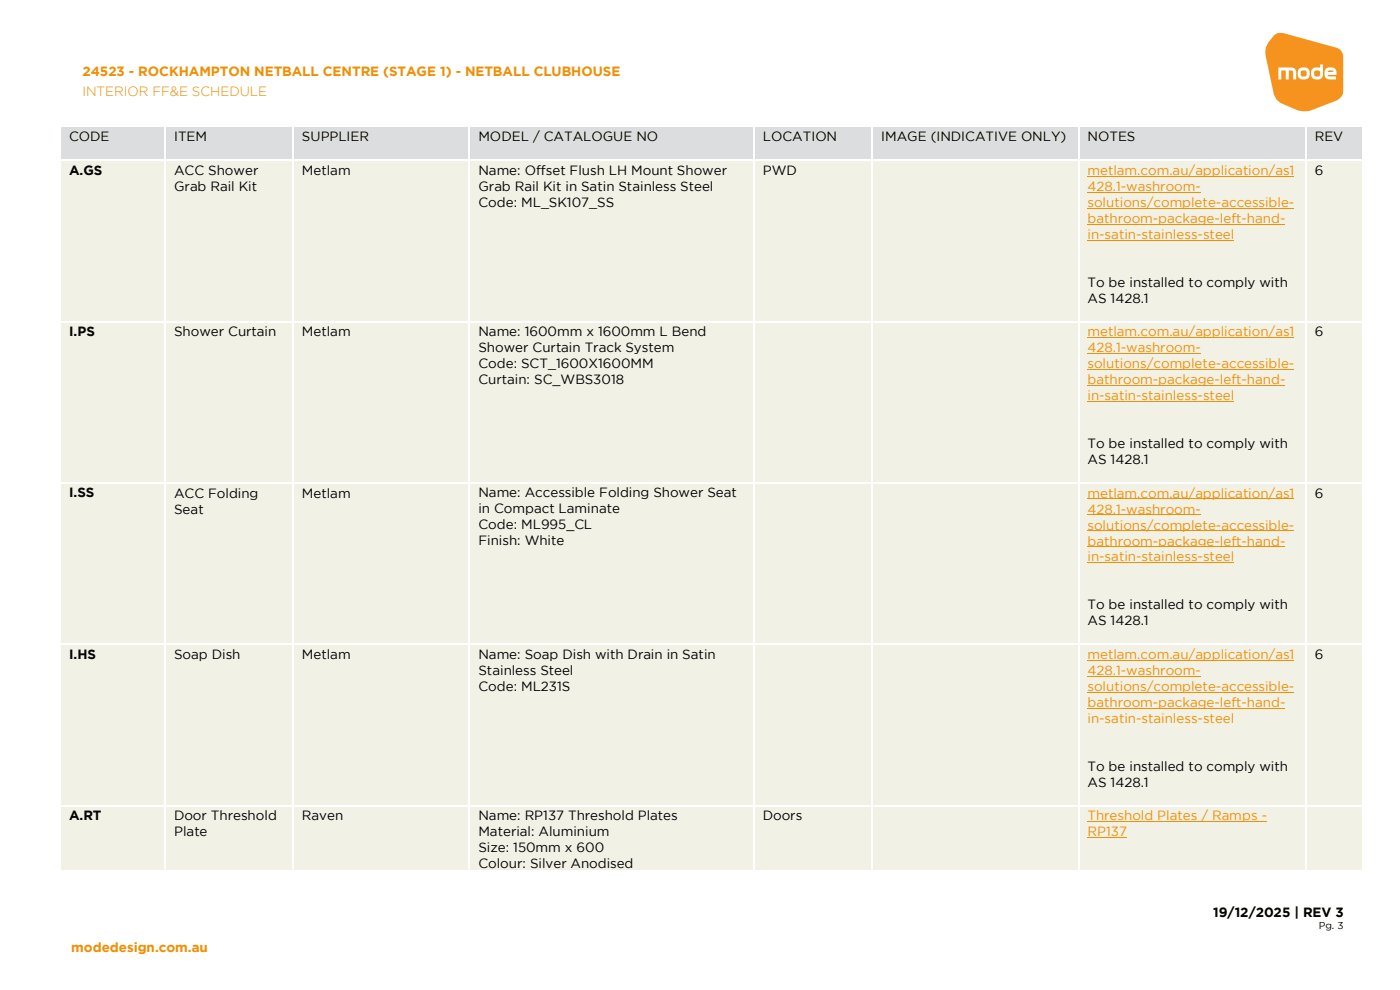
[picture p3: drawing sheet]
<svg xmlns="http://www.w3.org/2000/svg" width="297mm" height="210mm" viewBox="0 0 297 210" stroke-linecap="round" stroke-linejoin="round" font-family="sans-serif">
<path d="M270.2 7.7a2.01 2.01 0 0 1 2-.7l11.3 3.1a2.11 2.11 0 0 1 1.5 2v5.4a4.3 4.3 0 0 1-.7 3.4l-.8 .4-3.1 1.2a7.1 7.1 0 0 1-5.1 .9l-1.5-.6a5.4 5.4 0 0 1-3.5-2.6l-1.3-6.1a7.3 7.3 0 0 1-.3-4.4zM281.4 14.5a1.51 1.51 0 0 0 .3 2.3l1.7 .1v-.7h-1.3h-.3l-.2-.3h1.9a1.28 1.28 0 0 0-.4-1.4 1.28 1.28 0 0 0-1.4-.1zM278.5 14.5a1.51 1.51 0 0 0 .3 2.3 1.52 1.52 0 0 0 1.8-.7l.1-2.4h-.6v.7l-.9-.1zM275.7 14.5a1.51 1.51 0 0 0 .3 2.3 1.34 1.34 0 0 0 1.8-1.4 1.34 1.34 0 0 0-2.1-.9zM271.2 14.3v2.6h.6v-2h1v2h.6v-1.8a.58 .58 0 0 1 1 .3v1.4h.6v-1.4a1.01 1.01 0 0 0-1.1-1.1zM278.8 15.6a.68 .68 0 0 1 1.3 0 .68 .68 0 0 1-1.3 0zM281.7 15.1l.8-.2 .2 .1 .2 .3h-1.3zM275.9 15.6a.7 .7 0 0 1 1.4 0 .7 .7 0 0 1-1.4 0z" fill="#f6921e"/>
<g fill="#dcddde">
<path d="M12.9 27h21.9v6.8h-21.9z" fill-rule="evenodd"/>
<path d="M14.6 27h18.5v3.4h-18.5z" fill-rule="evenodd"/>
<path d="M35.2 27h26.7v6.8h-26.7z" fill-rule="evenodd"/>
<path d="M36.9 27h23.3v3.4h-23.3z" fill-rule="evenodd"/>
<path d="M62.3 27h37.1v6.8h-37.1z" fill-rule="evenodd"/>
<path d="M64.1 27h33.6v3.4h-33.6z" fill-rule="evenodd"/>
<path d="M99.8 27h59.9v6.8h-59.9z" fill-rule="evenodd"/>
<path d="M101.5 27h56.5v3.4h-56.5z" fill-rule="evenodd"/>
<path d="M160.1 27h24.8v6.8h-24.8z" fill-rule="evenodd"/>
<path d="M161.8 27h21.4v3.4h-21.4z" fill-rule="evenodd"/>
<path d="M185.2 27h43.4v6.8h-43.4z" fill-rule="evenodd"/>
<path d="M187 27h39.9v3.4h-39.9z" fill-rule="evenodd"/>
<path d="M229 27h47.9v6.8h-47.9z" fill-rule="evenodd"/>
<path d="M230.7 27h44.4v3.4h-44.4z" fill-rule="evenodd"/>
<path d="M230.7 30.4h44.4v3.3h-44.4z" fill-rule="evenodd"/>
<path d="M277.2 27h11.8v6.8h-11.8z" fill-rule="evenodd"/>
<path d="M278.9 27h8.4v3.4h-8.4z" fill-rule="evenodd"/>
</g>
<g fill="#fff">
<path d="M12.5 26.6h.4v.3h-.4z" fill-rule="evenodd"/>
<path d="M12.5 26.6h.4v.3h-.4z" fill-rule="evenodd"/>
<path d="M12.9 26.6h21.9v.3h-21.9z" fill-rule="evenodd"/>
<path d="M34.8 26.6h.4v.3h-.4z" fill-rule="evenodd"/>
<path d="M35.2 26.6h26.7v.3h-26.7z" fill-rule="evenodd"/>
<path d="M61.9 26.6h.4v.3h-.4z" fill-rule="evenodd"/>
<path d="M62.3 26.6h37.1v.3h-37.1z" fill-rule="evenodd"/>
<path d="M99.4 26.6h.4v.3h-.4z" fill-rule="evenodd"/>
<path d="M99.8 26.6h59.9v.3h-59.9z" fill-rule="evenodd"/>
<path d="M159.7 26.6h.4v.3h-.4z" fill-rule="evenodd"/>
<path d="M160.1 26.6h24.8v.3h-24.8z" fill-rule="evenodd"/>
<path d="M184.9 26.6h.3v.3h-.3z" fill-rule="evenodd"/>
<path d="M185.2 26.6h43.4v.3h-43.4z" fill-rule="evenodd"/>
<path d="M228.6 26.6h.4v.3h-.4z" fill-rule="evenodd"/>
<path d="M229 26.6h47.9v.3h-47.9z" fill-rule="evenodd"/>
<path d="M276.9 26.6h.3v.3h-.3z" fill-rule="evenodd"/>
<path d="M277.2 26.6h11.8v.3h-11.8z" fill-rule="evenodd"/>
<path d="M289 26.6h.3v.3h-.3z" fill-rule="evenodd"/>
<path d="M289 26.6h.3v.3h-.3z" fill-rule="evenodd"/>
<path d="M12.5 26.9h.4v6.9h-.4z" fill-rule="evenodd"/>
<path d="M34.8 26.9h.4v6.9h-.4z" fill-rule="evenodd"/>
<path d="M61.9 26.9h.4v6.9h-.4z" fill-rule="evenodd"/>
<path d="M99.4 26.9h.4v6.9h-.4z" fill-rule="evenodd"/>
<path d="M159.7 26.9h.4v6.9h-.4z" fill-rule="evenodd"/>
<path d="M184.9 26.9h.3v6.9h-.3z" fill-rule="evenodd"/>
<path d="M228.6 26.9h.4v6.9h-.4z" fill-rule="evenodd"/>
<path d="M276.9 26.9h.3v6.9h-.3z" fill-rule="evenodd"/>
<path d="M289 26.9h.3v6.9h-.3z" fill-rule="evenodd"/>
</g>
<g fill="#f2f1e6">
<path d="M12.9 34.2h21.9v33.8h-21.9z" fill-rule="evenodd"/>
<path d="M14.6 34.2h18.5v3.4h-18.5z" fill-rule="evenodd"/>
<path d="M35.2 34.2h26.7v33.8h-26.7z" fill-rule="evenodd"/>
<path d="M36.9 34.2h23.3v3.4h-23.3z" fill-rule="evenodd"/>
<path d="M36.9 37.6h23.3v3.3h-23.3z" fill-rule="evenodd"/>
<path d="M62.3 34.2h37.1v33.8h-37.1z" fill-rule="evenodd"/>
<path d="M64.1 34.2h33.6v3.4h-33.6z" fill-rule="evenodd"/>
<path d="M99.8 34.2h59.9v33.8h-59.9z" fill-rule="evenodd"/>
<path d="M101.5 34.2h56.5v3.4h-56.5z" fill-rule="evenodd"/>
<path d="M101.5 37.6h56.5v3.3h-56.5z" fill-rule="evenodd"/>
<path d="M101.5 40.9h56.5v3.4h-56.5z" fill-rule="evenodd"/>
<path d="M101.5 44.3h56.5v3.4h-56.5z" fill-rule="evenodd"/>
<path d="M160.1 34.2h24.8v33.8h-24.8z" fill-rule="evenodd"/>
<path d="M161.8 34.2h21.4v3.4h-21.4z" fill-rule="evenodd"/>
<path d="M185.2 34.2h43.4v33.8h-43.4z" fill-rule="evenodd"/>
<path d="M187 34.2h39.9v32.2h-39.9z" fill-rule="evenodd"/>
<path d="M229 34.2h47.9v33.8h-47.9z" fill-rule="evenodd"/>
<path d="M230.7 34.2h44.4v3.4h-44.4z" fill-rule="evenodd"/>
</g>
<path d="M230.7 37.4h43.9" fill="none" stroke="#f08f03" stroke-width=".21"/>
<path d="M230.7 37.6h44.4v3.3h-44.4z" fill-rule="evenodd" fill="#f2f1e6"/>
<path d="M230.7 40.8h24.1" fill="none" stroke="#f08f03" stroke-width=".21"/>
<path d="M230.7 40.9h44.4v3.4h-44.4z" fill-rule="evenodd" fill="#f2f1e6"/>
<path d="M230.7 44.2h43.9" fill="none" stroke="#f08f03" stroke-width=".21"/>
<path d="M230.7 44.3h44.4v3.4h-44.4z" fill-rule="evenodd" fill="#f2f1e6"/>
<path d="M230.7 47.6h42" fill="none" stroke="#f08f03" stroke-width=".21"/>
<path d="M230.7 47.7h44.4v3.4h-44.4z" fill-rule="evenodd" fill="#f2f1e6"/>
<path d="M230.7 51h31.1" fill="none" stroke="#f08f03" stroke-width=".21"/>
<g fill="#f2f1e6">
<path d="M230.7 51.1h44.4v3.4h-44.4z" fill-rule="evenodd"/>
<path d="M230.7 54.5h44.4v3.4h-44.4z" fill-rule="evenodd"/>
<path d="M230.7 57.9h44.4v3.4h-44.4z" fill-rule="evenodd"/>
<path d="M230.7 61.3h44.4v3.4h-44.4z" fill-rule="evenodd"/>
<path d="M230.7 64.7h44.4v3.3h-44.4z" fill-rule="evenodd"/>
<path d="M277.2 34.2h11.8v33.8h-11.8z" fill-rule="evenodd"/>
<path d="M278.9 34.2h8.4v3.4h-8.4z" fill-rule="evenodd"/>
</g>
<g fill="#fff">
<path d="M12.5 33.8h.4v.3h-.4z" fill-rule="evenodd"/>
<path d="M12.9 33.8h21.9v.3h-21.9z" fill-rule="evenodd"/>
<path d="M34.8 33.8h.4v.3h-.4z" fill-rule="evenodd"/>
<path d="M35.2 33.8h26.7v.3h-26.7z" fill-rule="evenodd"/>
<path d="M61.9 33.8h.4v.3h-.4z" fill-rule="evenodd"/>
<path d="M62.3 33.8h37.1v.3h-37.1z" fill-rule="evenodd"/>
<path d="M99.4 33.8h.4v.3h-.4z" fill-rule="evenodd"/>
<path d="M99.8 33.8h59.9v.3h-59.9z" fill-rule="evenodd"/>
<path d="M159.7 33.8h.4v.3h-.4z" fill-rule="evenodd"/>
<path d="M160.1 33.8h24.8v.3h-24.8z" fill-rule="evenodd"/>
<path d="M184.9 33.8h.3v.3h-.3z" fill-rule="evenodd"/>
<path d="M185.2 33.8h43.4v.3h-43.4z" fill-rule="evenodd"/>
<path d="M228.6 33.8h.4v.3h-.4z" fill-rule="evenodd"/>
<path d="M229 33.8h47.9v.3h-47.9z" fill-rule="evenodd"/>
<path d="M276.9 33.8h.3v.3h-.3z" fill-rule="evenodd"/>
<path d="M277.2 33.8h11.8v.3h-11.8z" fill-rule="evenodd"/>
<path d="M289 33.8h.3v.3h-.3z" fill-rule="evenodd"/>
<path d="M12.5 34.1h.4v33.9h-.4z" fill-rule="evenodd"/>
<path d="M34.8 34.1h.4v33.9h-.4z" fill-rule="evenodd"/>
<path d="M61.9 34.1h.4v33.9h-.4z" fill-rule="evenodd"/>
<path d="M99.4 34.1h.4v33.9h-.4z" fill-rule="evenodd"/>
<path d="M159.7 34.1h.4v33.9h-.4z" fill-rule="evenodd"/>
<path d="M184.9 34.1h.3v33.9h-.3z" fill-rule="evenodd"/>
<path d="M228.6 34.1h.4v33.9h-.4z" fill-rule="evenodd"/>
<path d="M276.9 34.1h.3v33.9h-.3z" fill-rule="evenodd"/>
<path d="M289 34.1h.3v33.9h-.3z" fill-rule="evenodd"/>
</g>
<g fill="#f2f1e6">
<path d="M12.9 68.4h21.9v33.9h-21.9z" fill-rule="evenodd"/>
<path d="M14.6 68.4h18.5v3.4h-18.5z" fill-rule="evenodd"/>
<path d="M35.2 68.4h26.7v33.9h-26.7z" fill-rule="evenodd"/>
<path d="M36.9 68.4h23.3v3.4h-23.3z" fill-rule="evenodd"/>
<path d="M62.3 68.4h37.1v33.9h-37.1z" fill-rule="evenodd"/>
<path d="M64.1 68.4h33.6v3.4h-33.6z" fill-rule="evenodd"/>
<path d="M99.8 68.4h59.9v33.9h-59.9z" fill-rule="evenodd"/>
<path d="M101.5 68.4h56.5v3.4h-56.5z" fill-rule="evenodd"/>
<path d="M101.5 71.8h56.5v3.4h-56.5z" fill-rule="evenodd"/>
<path d="M101.5 75.2h56.5v3.3h-56.5z" fill-rule="evenodd"/>
<path d="M101.5 78.5h56.5v3.4h-56.5z" fill-rule="evenodd"/>
<path d="M160.1 68.4h24.8v33.9h-24.8z" fill-rule="evenodd"/>
<path d="M161.8 68.4h21.4v3.4h-21.4z" fill-rule="evenodd"/>
<path d="M185.2 68.4h43.4v33.9h-43.4z" fill-rule="evenodd"/>
<path d="M187 68.4h39.9v25.4h-39.9z" fill-rule="evenodd"/>
<path d="M229 68.4h47.9v33.9h-47.9z" fill-rule="evenodd"/>
<path d="M230.7 68.4h44.4v3.4h-44.4z" fill-rule="evenodd"/>
</g>
<path d="M230.7 71.6h43.9" fill="none" stroke="#f08f03" stroke-width=".21"/>
<path d="M230.7 71.8h44.4v3.4h-44.4z" fill-rule="evenodd" fill="#f2f1e6"/>
<path d="M230.7 75h24.1" fill="none" stroke="#f08f03" stroke-width=".21"/>
<path d="M230.7 75.2h44.4v3.3h-44.4z" fill-rule="evenodd" fill="#f2f1e6"/>
<path d="M230.7 78.4h43.9" fill="none" stroke="#f08f03" stroke-width=".21"/>
<path d="M230.7 78.5h44.4v3.4h-44.4z" fill-rule="evenodd" fill="#f2f1e6"/>
<path d="M230.7 81.8h42" fill="none" stroke="#f08f03" stroke-width=".21"/>
<path d="M230.7 81.9h44.4v3.4h-44.4z" fill-rule="evenodd" fill="#f2f1e6"/>
<path d="M230.7 85.2h31.1" fill="none" stroke="#f08f03" stroke-width=".21"/>
<g fill="#f2f1e6">
<path d="M230.7 85.3h44.4v3.4h-44.4z" fill-rule="evenodd"/>
<path d="M230.7 88.7h44.4v3.4h-44.4z" fill-rule="evenodd"/>
<path d="M230.7 92.1h44.4v3.4h-44.4z" fill-rule="evenodd"/>
<path d="M230.7 95.5h44.4v3.4h-44.4z" fill-rule="evenodd"/>
<path d="M230.7 98.9h44.4v3.4h-44.4z" fill-rule="evenodd"/>
<path d="M277.2 68.4h11.8v33.9h-11.8z" fill-rule="evenodd"/>
<path d="M278.9 68.4h8.4v3.4h-8.4z" fill-rule="evenodd"/>
</g>
<g fill="#fff">
<path d="M12.5 68h.4v.4h-.4z" fill-rule="evenodd"/>
<path d="M12.9 68h21.9v.4h-21.9z" fill-rule="evenodd"/>
<path d="M34.8 68h.4v.4h-.4z" fill-rule="evenodd"/>
<path d="M35.2 68h26.7v.4h-26.7z" fill-rule="evenodd"/>
<path d="M61.9 68h.4v.4h-.4z" fill-rule="evenodd"/>
<path d="M62.3 68h37.1v.4h-37.1z" fill-rule="evenodd"/>
<path d="M99.4 68h.4v.4h-.4z" fill-rule="evenodd"/>
<path d="M99.8 68h59.9v.4h-59.9z" fill-rule="evenodd"/>
<path d="M159.7 68h.4v.4h-.4z" fill-rule="evenodd"/>
<path d="M160.1 68h24.8v.4h-24.8z" fill-rule="evenodd"/>
<path d="M184.9 68h.3v.4h-.3z" fill-rule="evenodd"/>
<path d="M185.2 68h43.4v.4h-43.4z" fill-rule="evenodd"/>
<path d="M228.6 68h.4v.4h-.4z" fill-rule="evenodd"/>
<path d="M229 68h47.9v.4h-47.9z" fill-rule="evenodd"/>
<path d="M276.9 68h.3v.4h-.3z" fill-rule="evenodd"/>
<path d="M277.2 68h11.8v.4h-11.8z" fill-rule="evenodd"/>
<path d="M289 68h.3v.4h-.3z" fill-rule="evenodd"/>
<path d="M12.5 68.4h.4v33.9h-.4z" fill-rule="evenodd"/>
<path d="M34.8 68.4h.4v33.9h-.4z" fill-rule="evenodd"/>
<path d="M61.9 68.4h.4v33.9h-.4z" fill-rule="evenodd"/>
<path d="M99.4 68.4h.4v33.9h-.4z" fill-rule="evenodd"/>
<path d="M159.7 68.4h.4v33.9h-.4z" fill-rule="evenodd"/>
<path d="M184.9 68.4h.3v33.9h-.3z" fill-rule="evenodd"/>
<path d="M228.6 68.4h.4v33.9h-.4z" fill-rule="evenodd"/>
<path d="M276.9 68.4h.3v33.9h-.3z" fill-rule="evenodd"/>
<path d="M289 68.4h.3v33.9h-.3z" fill-rule="evenodd"/>
</g>
<g fill="#f2f1e6">
<path d="M12.9 102.6h21.9v33.9h-21.9z" fill-rule="evenodd"/>
<path d="M14.6 102.6h18.5v3.4h-18.5z" fill-rule="evenodd"/>
<path d="M35.2 102.6h26.7v33.9h-26.7z" fill-rule="evenodd"/>
<path d="M36.9 102.6h23.3v3.4h-23.3z" fill-rule="evenodd"/>
<path d="M36.9 106h23.3v3.4h-23.3z" fill-rule="evenodd"/>
<path d="M62.3 102.6h37.1v33.9h-37.1z" fill-rule="evenodd"/>
<path d="M64.1 102.6h33.6v3.4h-33.6z" fill-rule="evenodd"/>
<path d="M99.8 102.6h59.9v33.9h-59.9z" fill-rule="evenodd"/>
<path d="M101.5 102.6h56.5v3.4h-56.5z" fill-rule="evenodd"/>
<path d="M101.5 106h56.5v3.4h-56.5z" fill-rule="evenodd"/>
<path d="M101.5 109.4h56.5v3.4h-56.5z" fill-rule="evenodd"/>
<path d="M101.5 112.8h56.5v3.3h-56.5z" fill-rule="evenodd"/>
<path d="M160.1 102.6h24.8v33.9h-24.8z" fill-rule="evenodd"/>
<path d="M161.8 102.6h21.4v3.4h-21.4z" fill-rule="evenodd"/>
<path d="M185.2 102.6h43.4v33.9h-43.4z" fill-rule="evenodd"/>
<path d="M187 102.6h39.9v28.7h-39.9z" fill-rule="evenodd"/>
<path d="M229 102.6h47.9v33.9h-47.9z" fill-rule="evenodd"/>
<path d="M230.7 102.6h44.4v3.4h-44.4z" fill-rule="evenodd"/>
</g>
<path d="M230.7 105.8h43.9" fill="none" stroke="#f08f03" stroke-width=".21"/>
<path d="M230.7 106h44.4v3.4h-44.4z" fill-rule="evenodd" fill="#f2f1e6"/>
<path d="M230.7 109.2h24.1" fill="none" stroke="#f08f03" stroke-width=".21"/>
<path d="M230.7 109.4h44.4v3.4h-44.4z" fill-rule="evenodd" fill="#f2f1e6"/>
<path d="M230.7 112.6h43.9" fill="none" stroke="#f08f03" stroke-width=".21"/>
<path d="M230.7 112.8h44.4v3.3h-44.4z" fill-rule="evenodd" fill="#f2f1e6"/>
<path d="M230.7 116h42" fill="none" stroke="#f08f03" stroke-width=".21"/>
<path d="M230.7 116.1h44.4v3.4h-44.4z" fill-rule="evenodd" fill="#f2f1e6"/>
<path d="M230.7 119.4h31.1" fill="none" stroke="#f08f03" stroke-width=".21"/>
<g fill="#f2f1e6">
<path d="M230.7 119.5h44.4v3.4h-44.4z" fill-rule="evenodd"/>
<path d="M230.7 122.9h44.4v3.4h-44.4z" fill-rule="evenodd"/>
<path d="M230.7 126.3h44.4v3.4h-44.4z" fill-rule="evenodd"/>
<path d="M230.7 129.7h44.4v3.4h-44.4z" fill-rule="evenodd"/>
<path d="M230.7 133.1h44.4v3.4h-44.4z" fill-rule="evenodd"/>
<path d="M277.2 102.6h11.8v33.9h-11.8z" fill-rule="evenodd"/>
<path d="M278.9 102.6h8.4v3.4h-8.4z" fill-rule="evenodd"/>
</g>
<g fill="#fff">
<path d="M12.5 102.3h.4v.3h-.4z" fill-rule="evenodd"/>
<path d="M12.9 102.3h21.9v.3h-21.9z" fill-rule="evenodd"/>
<path d="M34.8 102.3h.4v.3h-.4z" fill-rule="evenodd"/>
<path d="M35.2 102.3h26.7v.3h-26.7z" fill-rule="evenodd"/>
<path d="M61.9 102.3h.4v.3h-.4z" fill-rule="evenodd"/>
<path d="M62.3 102.3h37.1v.3h-37.1z" fill-rule="evenodd"/>
<path d="M99.4 102.3h.4v.3h-.4z" fill-rule="evenodd"/>
<path d="M99.8 102.3h59.9v.3h-59.9z" fill-rule="evenodd"/>
<path d="M159.7 102.3h.4v.3h-.4z" fill-rule="evenodd"/>
<path d="M160.1 102.3h24.8v.3h-24.8z" fill-rule="evenodd"/>
<path d="M184.9 102.3h.3v.3h-.3z" fill-rule="evenodd"/>
<path d="M185.2 102.3h43.4v.3h-43.4z" fill-rule="evenodd"/>
<path d="M228.6 102.3h.4v.3h-.4z" fill-rule="evenodd"/>
<path d="M229 102.3h47.9v.3h-47.9z" fill-rule="evenodd"/>
<path d="M276.9 102.3h.3v.3h-.3z" fill-rule="evenodd"/>
<path d="M277.2 102.3h11.8v.3h-11.8z" fill-rule="evenodd"/>
<path d="M289 102.3h.3v.3h-.3z" fill-rule="evenodd"/>
<path d="M12.5 102.6h.4v33.9h-.4z" fill-rule="evenodd"/>
<path d="M34.8 102.6h.4v33.9h-.4z" fill-rule="evenodd"/>
<path d="M61.9 102.6h.4v33.9h-.4z" fill-rule="evenodd"/>
<path d="M99.4 102.6h.4v33.9h-.4z" fill-rule="evenodd"/>
<path d="M159.7 102.6h.4v33.9h-.4z" fill-rule="evenodd"/>
<path d="M184.9 102.6h.3v33.9h-.3z" fill-rule="evenodd"/>
<path d="M228.6 102.6h.4v33.9h-.4z" fill-rule="evenodd"/>
<path d="M276.9 102.6h.3v33.9h-.3z" fill-rule="evenodd"/>
<path d="M289 102.6h.3v33.9h-.3z" fill-rule="evenodd"/>
</g>
<g fill="#f2f1e6">
<path d="M12.9 136.8h21.9v33.9h-21.9z" fill-rule="evenodd"/>
<path d="M14.6 136.8h18.5v3.4h-18.5z" fill-rule="evenodd"/>
<path d="M35.2 136.8h26.7v33.9h-26.7z" fill-rule="evenodd"/>
<path d="M36.9 136.8h23.3v3.4h-23.3z" fill-rule="evenodd"/>
<path d="M62.3 136.8h37.1v33.9h-37.1z" fill-rule="evenodd"/>
<path d="M64.1 136.8h33.6v3.4h-33.6z" fill-rule="evenodd"/>
<path d="M99.8 136.8h59.9v33.9h-59.9z" fill-rule="evenodd"/>
<path d="M101.5 136.8h56.5v3.4h-56.5z" fill-rule="evenodd"/>
<path d="M101.5 140.2h56.5v3.4h-56.5z" fill-rule="evenodd"/>
<path d="M101.5 143.6h56.5v3.4h-56.5z" fill-rule="evenodd"/>
<path d="M160.1 136.8h24.8v33.9h-24.8z" fill-rule="evenodd"/>
<path d="M161.8 136.8h21.4v3.4h-21.4z" fill-rule="evenodd"/>
<path d="M161.8 140.2h21.4v3.4h-21.4z" fill-rule="evenodd"/>
<path d="M161.8 143.6h21.4v3.4h-21.4z" fill-rule="evenodd"/>
<path d="M161.8 147h21.4v3.4h-21.4z" fill-rule="evenodd"/>
<path d="M161.8 150.4h21.4v3.4h-21.4z" fill-rule="evenodd"/>
<path d="M161.8 153.8h21.4v3.4h-21.4z" fill-rule="evenodd"/>
<path d="M161.8 157.2h21.4v3.4h-21.4z" fill-rule="evenodd"/>
<path d="M185.2 136.8h43.4v33.9h-43.4z" fill-rule="evenodd"/>
<path d="M187 136.8h39.9v26.5h-39.9z" fill-rule="evenodd"/>
<path d="M229 136.8h47.9v33.9h-47.9z" fill-rule="evenodd"/>
<path d="M230.7 136.8h44.4v3.4h-44.4z" fill-rule="evenodd"/>
</g>
<path d="M230.7 140.1h43.9" fill="none" stroke="#f08f03" stroke-width=".21"/>
<path d="M230.7 140.2h44.4v3.4h-44.4z" fill-rule="evenodd" fill="#f2f1e6"/>
<path d="M230.7 143.5h24.1" fill="none" stroke="#f08f03" stroke-width=".21"/>
<path d="M230.7 143.6h44.4v3.4h-44.4z" fill-rule="evenodd" fill="#f2f1e6"/>
<path d="M230.7 146.9h43.9" fill="none" stroke="#f08f03" stroke-width=".21"/>
<path d="M230.7 147h44.4v3.4h-44.4z" fill-rule="evenodd" fill="#f2f1e6"/>
<path d="M230.7 150.2h42" fill="none" stroke="#f08f03" stroke-width=".21"/>
<path d="M230.7 150.4h44.4v3.4h-44.4z" fill-rule="evenodd" fill="#f2f1e6"/>
<path d="M230.7 153.6h31.1" fill="none" stroke="#f08f03" stroke-width=".21"/>
<g fill="#f2f1e6">
<path d="M230.7 153.8h44.4v3.4h-44.4z" fill-rule="evenodd"/>
<path d="M230.7 157.2h44.4v3.4h-44.4z" fill-rule="evenodd"/>
<path d="M230.7 160.6h44.4v3.3h-44.4z" fill-rule="evenodd"/>
<path d="M230.7 163.9h44.4v3.4h-44.4z" fill-rule="evenodd"/>
<path d="M230.7 167.3h44.4v3.4h-44.4z" fill-rule="evenodd"/>
<path d="M277.2 136.8h11.8v33.9h-11.8z" fill-rule="evenodd"/>
<path d="M278.9 136.8h8.4v3.4h-8.4z" fill-rule="evenodd"/>
</g>
<g fill="#fff">
<path d="M12.5 136.5h.4v.3h-.4z" fill-rule="evenodd"/>
<path d="M12.9 136.5h21.9v.3h-21.9z" fill-rule="evenodd"/>
<path d="M34.8 136.5h.4v.3h-.4z" fill-rule="evenodd"/>
<path d="M35.2 136.5h26.7v.3h-26.7z" fill-rule="evenodd"/>
<path d="M61.9 136.5h.4v.3h-.4z" fill-rule="evenodd"/>
<path d="M62.3 136.5h37.1v.3h-37.1z" fill-rule="evenodd"/>
<path d="M99.4 136.5h.4v.3h-.4z" fill-rule="evenodd"/>
<path d="M99.8 136.5h59.9v.3h-59.9z" fill-rule="evenodd"/>
<path d="M159.7 136.5h.4v.3h-.4z" fill-rule="evenodd"/>
<path d="M160.1 136.5h24.8v.3h-24.8z" fill-rule="evenodd"/>
<path d="M184.9 136.5h.3v.3h-.3z" fill-rule="evenodd"/>
<path d="M185.2 136.5h43.4v.3h-43.4z" fill-rule="evenodd"/>
<path d="M228.6 136.5h.4v.3h-.4z" fill-rule="evenodd"/>
<path d="M229 136.5h47.9v.3h-47.9z" fill-rule="evenodd"/>
<path d="M276.9 136.5h.3v.3h-.3z" fill-rule="evenodd"/>
<path d="M277.2 136.5h11.8v.3h-11.8z" fill-rule="evenodd"/>
<path d="M289 136.5h.3v.3h-.3z" fill-rule="evenodd"/>
<path d="M12.5 136.8h.4v33.9h-.4z" fill-rule="evenodd"/>
<path d="M34.8 136.8h.4v33.9h-.4z" fill-rule="evenodd"/>
<path d="M61.9 136.8h.4v33.9h-.4z" fill-rule="evenodd"/>
<path d="M99.4 136.8h.4v33.9h-.4z" fill-rule="evenodd"/>
<path d="M159.7 136.8h.4v33.9h-.4z" fill-rule="evenodd"/>
<path d="M184.9 136.8h.3v33.9h-.3z" fill-rule="evenodd"/>
<path d="M228.6 136.8h.4v33.9h-.4z" fill-rule="evenodd"/>
<path d="M276.9 136.8h.3v33.9h-.3z" fill-rule="evenodd"/>
<path d="M289 136.8h.3v33.9h-.3z" fill-rule="evenodd"/>
</g>
<g fill="#f2f1e6">
<path d="M12.9 171.1h21.9v13.5h-21.9z" fill-rule="evenodd"/>
<path d="M14.6 171.1h18.5v3.3h-18.5z" fill-rule="evenodd"/>
<path d="M35.2 171.1h26.7v13.5h-26.7z" fill-rule="evenodd"/>
<path d="M36.9 171.1h23.3v3.3h-23.3z" fill-rule="evenodd"/>
<path d="M36.9 174.4h23.3v3.4h-23.3z" fill-rule="evenodd"/>
<path d="M62.3 171.1h37.1v13.5h-37.1z" fill-rule="evenodd"/>
<path d="M64.1 171.1h33.6v3.3h-33.6z" fill-rule="evenodd"/>
<path d="M99.8 171.1h59.9v13.5h-59.9z" fill-rule="evenodd"/>
<path d="M101.5 171.1h56.5v3.3h-56.5z" fill-rule="evenodd"/>
<path d="M101.5 174.4h56.5v3.4h-56.5z" fill-rule="evenodd"/>
<path d="M101.5 177.8h56.5v3.4h-56.5z" fill-rule="evenodd"/>
<path d="M101.5 181.2h56.5v3.4h-56.5z" fill-rule="evenodd"/>
<path d="M160.1 171.1h24.8v13.5h-24.8z" fill-rule="evenodd"/>
<path d="M161.8 171.1h21.4v3.3h-21.4z" fill-rule="evenodd"/>
<path d="M185.2 171.1h43.4v13.5h-43.4z" fill-rule="evenodd"/>
<path d="M187 171.1h39.9v11.8h-39.9z" fill-rule="evenodd"/>
<path d="M229 171.1h47.9v13.5h-47.9z" fill-rule="evenodd"/>
<path d="M230.7 171.1h44.4v3.3h-44.4z" fill-rule="evenodd"/>
</g>
<path d="M230.7 174.3h38.1" fill="none" stroke="#f08f03" stroke-width=".21"/>
<path d="M230.7 174.4h44.4v3.4h-44.4z" fill-rule="evenodd" fill="#f2f1e6"/>
<path d="M230.7 177.7h8.3" fill="none" stroke="#f08f03" stroke-width=".21"/>
<g fill="#f2f1e6">
<path d="M277.2 171.1h11.8v13.5h-11.8z" fill-rule="evenodd"/>
<path d="M278.9 171.1h8.4v3.3h-8.4z" fill-rule="evenodd"/>
</g>
<g fill="#fff">
<path d="M12.5 170.7h.4v.4h-.4z" fill-rule="evenodd"/>
<path d="M12.9 170.7h21.9v.4h-21.9z" fill-rule="evenodd"/>
<path d="M34.8 170.7h.4v.4h-.4z" fill-rule="evenodd"/>
<path d="M35.2 170.7h26.7v.4h-26.7z" fill-rule="evenodd"/>
<path d="M61.9 170.7h.4v.4h-.4z" fill-rule="evenodd"/>
<path d="M62.3 170.7h37.1v.4h-37.1z" fill-rule="evenodd"/>
<path d="M99.4 170.7h.4v.4h-.4z" fill-rule="evenodd"/>
<path d="M99.8 170.7h59.9v.4h-59.9z" fill-rule="evenodd"/>
<path d="M159.7 170.7h.4v.4h-.4z" fill-rule="evenodd"/>
<path d="M160.1 170.7h24.8v.4h-24.8z" fill-rule="evenodd"/>
<path d="M184.9 170.7h.3v.4h-.3z" fill-rule="evenodd"/>
<path d="M185.2 170.7h43.4v.4h-43.4z" fill-rule="evenodd"/>
<path d="M228.6 170.7h.4v.4h-.4z" fill-rule="evenodd"/>
<path d="M229 170.7h47.9v.4h-47.9z" fill-rule="evenodd"/>
<path d="M276.9 170.7h.3v.4h-.3z" fill-rule="evenodd"/>
<path d="M277.2 170.7h11.8v.4h-11.8z" fill-rule="evenodd"/>
<path d="M289 170.7h.3v.4h-.3z" fill-rule="evenodd"/>
<path d="M12.5 171.1h.4v13.5h-.4z" fill-rule="evenodd"/>
<path d="M12.5 184.6h.4v.3h-.4z" fill-rule="evenodd"/>
<path d="M12.5 184.6h.4v.3h-.4z" fill-rule="evenodd"/>
<path d="M12.9 184.6h21.9v.3h-21.9z" fill-rule="evenodd"/>
<path d="M34.8 171.1h.4v13.5h-.4z" fill-rule="evenodd"/>
<path d="M34.8 184.6h.4v.3h-.4z" fill-rule="evenodd"/>
<path d="M35.2 184.6h26.7v.3h-26.7z" fill-rule="evenodd"/>
<path d="M61.9 171.1h.4v13.5h-.4z" fill-rule="evenodd"/>
<path d="M61.9 184.6h.4v.3h-.4z" fill-rule="evenodd"/>
<path d="M62.3 184.6h37.1v.3h-37.1z" fill-rule="evenodd"/>
<path d="M99.4 171.1h.4v13.5h-.4z" fill-rule="evenodd"/>
<path d="M99.4 184.6h.4v.3h-.4z" fill-rule="evenodd"/>
<path d="M99.8 184.6h59.9v.3h-59.9z" fill-rule="evenodd"/>
<path d="M159.7 171.1h.4v13.5h-.4z" fill-rule="evenodd"/>
<path d="M159.7 184.6h.4v.3h-.4z" fill-rule="evenodd"/>
<path d="M160.1 184.6h24.8v.3h-24.8z" fill-rule="evenodd"/>
<path d="M184.9 171.1h.3v13.5h-.3z" fill-rule="evenodd"/>
<path d="M184.9 184.6h.3v.3h-.3z" fill-rule="evenodd"/>
<path d="M185.2 184.6h43.4v.3h-43.4z" fill-rule="evenodd"/>
<path d="M228.6 171.1h.4v13.5h-.4z" fill-rule="evenodd"/>
<path d="M228.6 184.6h.4v.3h-.4z" fill-rule="evenodd"/>
<path d="M229 184.6h47.9v.3h-47.9z" fill-rule="evenodd"/>
<path d="M276.9 171.1h.3v13.5h-.3z" fill-rule="evenodd"/>
<path d="M276.9 184.6h.3v.3h-.3z" fill-rule="evenodd"/>
<path d="M277.2 184.6h11.8v.3h-11.8z" fill-rule="evenodd"/>
<path d="M289 171.1h.3v13.5h-.3z" fill-rule="evenodd"/>
<path d="M289 184.6h.3v.3h-.3z" fill-rule="evenodd"/>
<path d="M289 184.6h.3v.3h-.3z" fill-rule="evenodd"/>
</g>
<g font-size="2.8" fill="#f08f03">
<text x="17.5" y="16.1">24523 - ROCKHAMPTON NETBALL CENTRE (STAGE 1) - NETBALL CLUBHOUSE</text>
<text x="17.5" y="20.3">INTERIOR FF&amp;E SCHEDULE</text>
<text x="230.7" y="37.1">metlam.com.au/application/as1</text>
<text x="230.7" y="40.5">428.1-washroom-</text>
<text x="230.7" y="43.9">solutions/complete-accessible-</text>
<text x="230.7" y="47.3">bathroom-package-left-hand-</text>
<text x="230.7" y="50.7">in-satin-stainless-steel</text>
<text x="230.7" y="71.3">metlam.com.au/application/as1</text>
<text x="230.7" y="74.7">428.1-washroom-</text>
<text x="230.7" y="78.1">solutions/complete-accessible-</text>
<text x="230.7" y="81.5">bathroom-package-left-hand-</text>
<text x="230.7" y="84.9">in-satin-stainless-steel</text>
<text x="230.7" y="105.6">metlam.com.au/application/as1</text>
<text x="230.7" y="108.9">428.1-washroom-</text>
<text x="230.7" y="112.3">solutions/complete-accessible-</text>
<text x="230.7" y="115.7">bathroom-package-left-hand-</text>
<text x="230.7" y="119.1">in-satin-stainless-steel</text>
<text x="230.7" y="139.8">metlam.com.au/application/as1</text>
<text x="230.7" y="143.2">428.1-washroom-</text>
<text x="230.7" y="146.6">solutions/complete-accessible-</text>
<text x="230.7" y="150">bathroom-package-left-hand-</text>
<text x="230.7" y="153.4">in-satin-stainless-steel</text>
<text x="230.7" y="174">Threshold Plates / Ramps -</text>
<text x="230.7" y="177.4">RP137</text>
<text x="15.1" y="201.9">modedesign.com.au</text>
</g>
<g font-size="2.8">
<text x="14.6" y="29.9">CODE</text>
<text x="36.9" y="29.9">ITEM</text>
<text x="64.1" y="29.9">SUPPLIER</text>
<text x="101.5" y="29.9">MODEL / CATALOGUE NO</text>
<text x="161.8" y="29.9">LOCATION</text>
<text x="187" y="29.9">IMAGE (INDICATIVE ONLY)</text>
<text x="230.7" y="29.9">NOTES</text>
<text x="278.9" y="29.9">REV</text>
<text x="14.6" y="37.1">A.GS</text>
<text x="36.9" y="37.1">ACC Shower</text>
<text x="36.9" y="40.5">Grab Rail Kit</text>
<text x="64.1" y="37.1">Metlam</text>
<text x="101.5" y="37.1">Name: Offset Flush LH Mount Shower</text>
<text x="101.5" y="40.5">Grab Rail Kit in Satin Stainless Steel</text>
<text x="161.8" y="37.1">PWD</text>
<text x="278.9" y="37.1">6</text>
<text x="101.5" y="43.9">Code: ML_SK107_SS</text>
<text x="230.7" y="60.8">To be installed to comply with</text>
<text x="230.7" y="64.2">AS 1428.1</text>
<text x="14.6" y="71.3">I.PS</text>
<text x="36.9" y="71.3">Shower Curtain</text>
<text x="64.1" y="71.3">Metlam</text>
<text x="101.5" y="71.3">Name: 1600mm x 1600mm L Bend</text>
<text x="278.9" y="71.3">6</text>
<text x="101.5" y="74.7">Shower Curtain Track System</text>
<text x="101.5" y="78.1">Code: SCT_1600X1600MM</text>
<text x="101.5" y="81.5">Curtain: SC_WBS3018</text>
<text x="230.7" y="95.1">To be installed to comply with</text>
<text x="230.7" y="98.4">AS 1428.1</text>
<text x="14.6" y="105.5">I.SS</text>
<text x="36.9" y="105.6">ACC Folding</text>
<text x="64.1" y="105.6">Metlam</text>
<text x="101.5" y="105.5">Name: Accessible Folding Shower Seat</text>
<text x="278.9" y="105.6">6</text>
<text x="36.9" y="108.9">Seat</text>
<text x="101.5" y="108.9">in Compact Laminate</text>
<text x="101.5" y="112.3">Code: ML995_CL</text>
<text x="101.5" y="115.7">Finish: White</text>
<text x="230.7" y="129.3">To be installed to comply with</text>
<text x="230.7" y="132.7">AS 1428.1</text>
<text x="14.6" y="139.8">I.HS</text>
<text x="36.9" y="139.8">Soap Dish</text>
<text x="64.1" y="139.8">Metlam</text>
<text x="101.5" y="139.8">Name: Soap Dish with Drain in Satin</text>
<text x="101.5" y="143.2">Stainless Steel</text>
<text x="278.9" y="139.8">6</text>
<text x="101.5" y="146.5">Code: ML231S</text>
<text x="230.7" y="163.5">To be installed to comply with</text>
<text x="230.7" y="166.9">AS 1428.1</text>
<text x="14.6" y="174">A.RT</text>
<text x="101.5" y="174">Name: RP137 Threshold Plates</text>
<text x="36.9" y="174">Door Threshold</text>
<text x="36.9" y="177.4">Plate</text>
<text x="64.1" y="174">Raven</text>
<text x="101.5" y="177.4">Material: Aluminium</text>
<text x="161.8" y="174">Doors</text>
<text x="101.5" y="180.8">Size: 150mm x 600</text>
<text x="101.5" y="184.1">Colour: Silver Anodised</text>
<text x="257.4" y="194.5">19/12/2025 | REV 3</text>
</g>
<text font-size="2.1" x="279.8" y="197.2">Pg. 3</text>
</svg>
